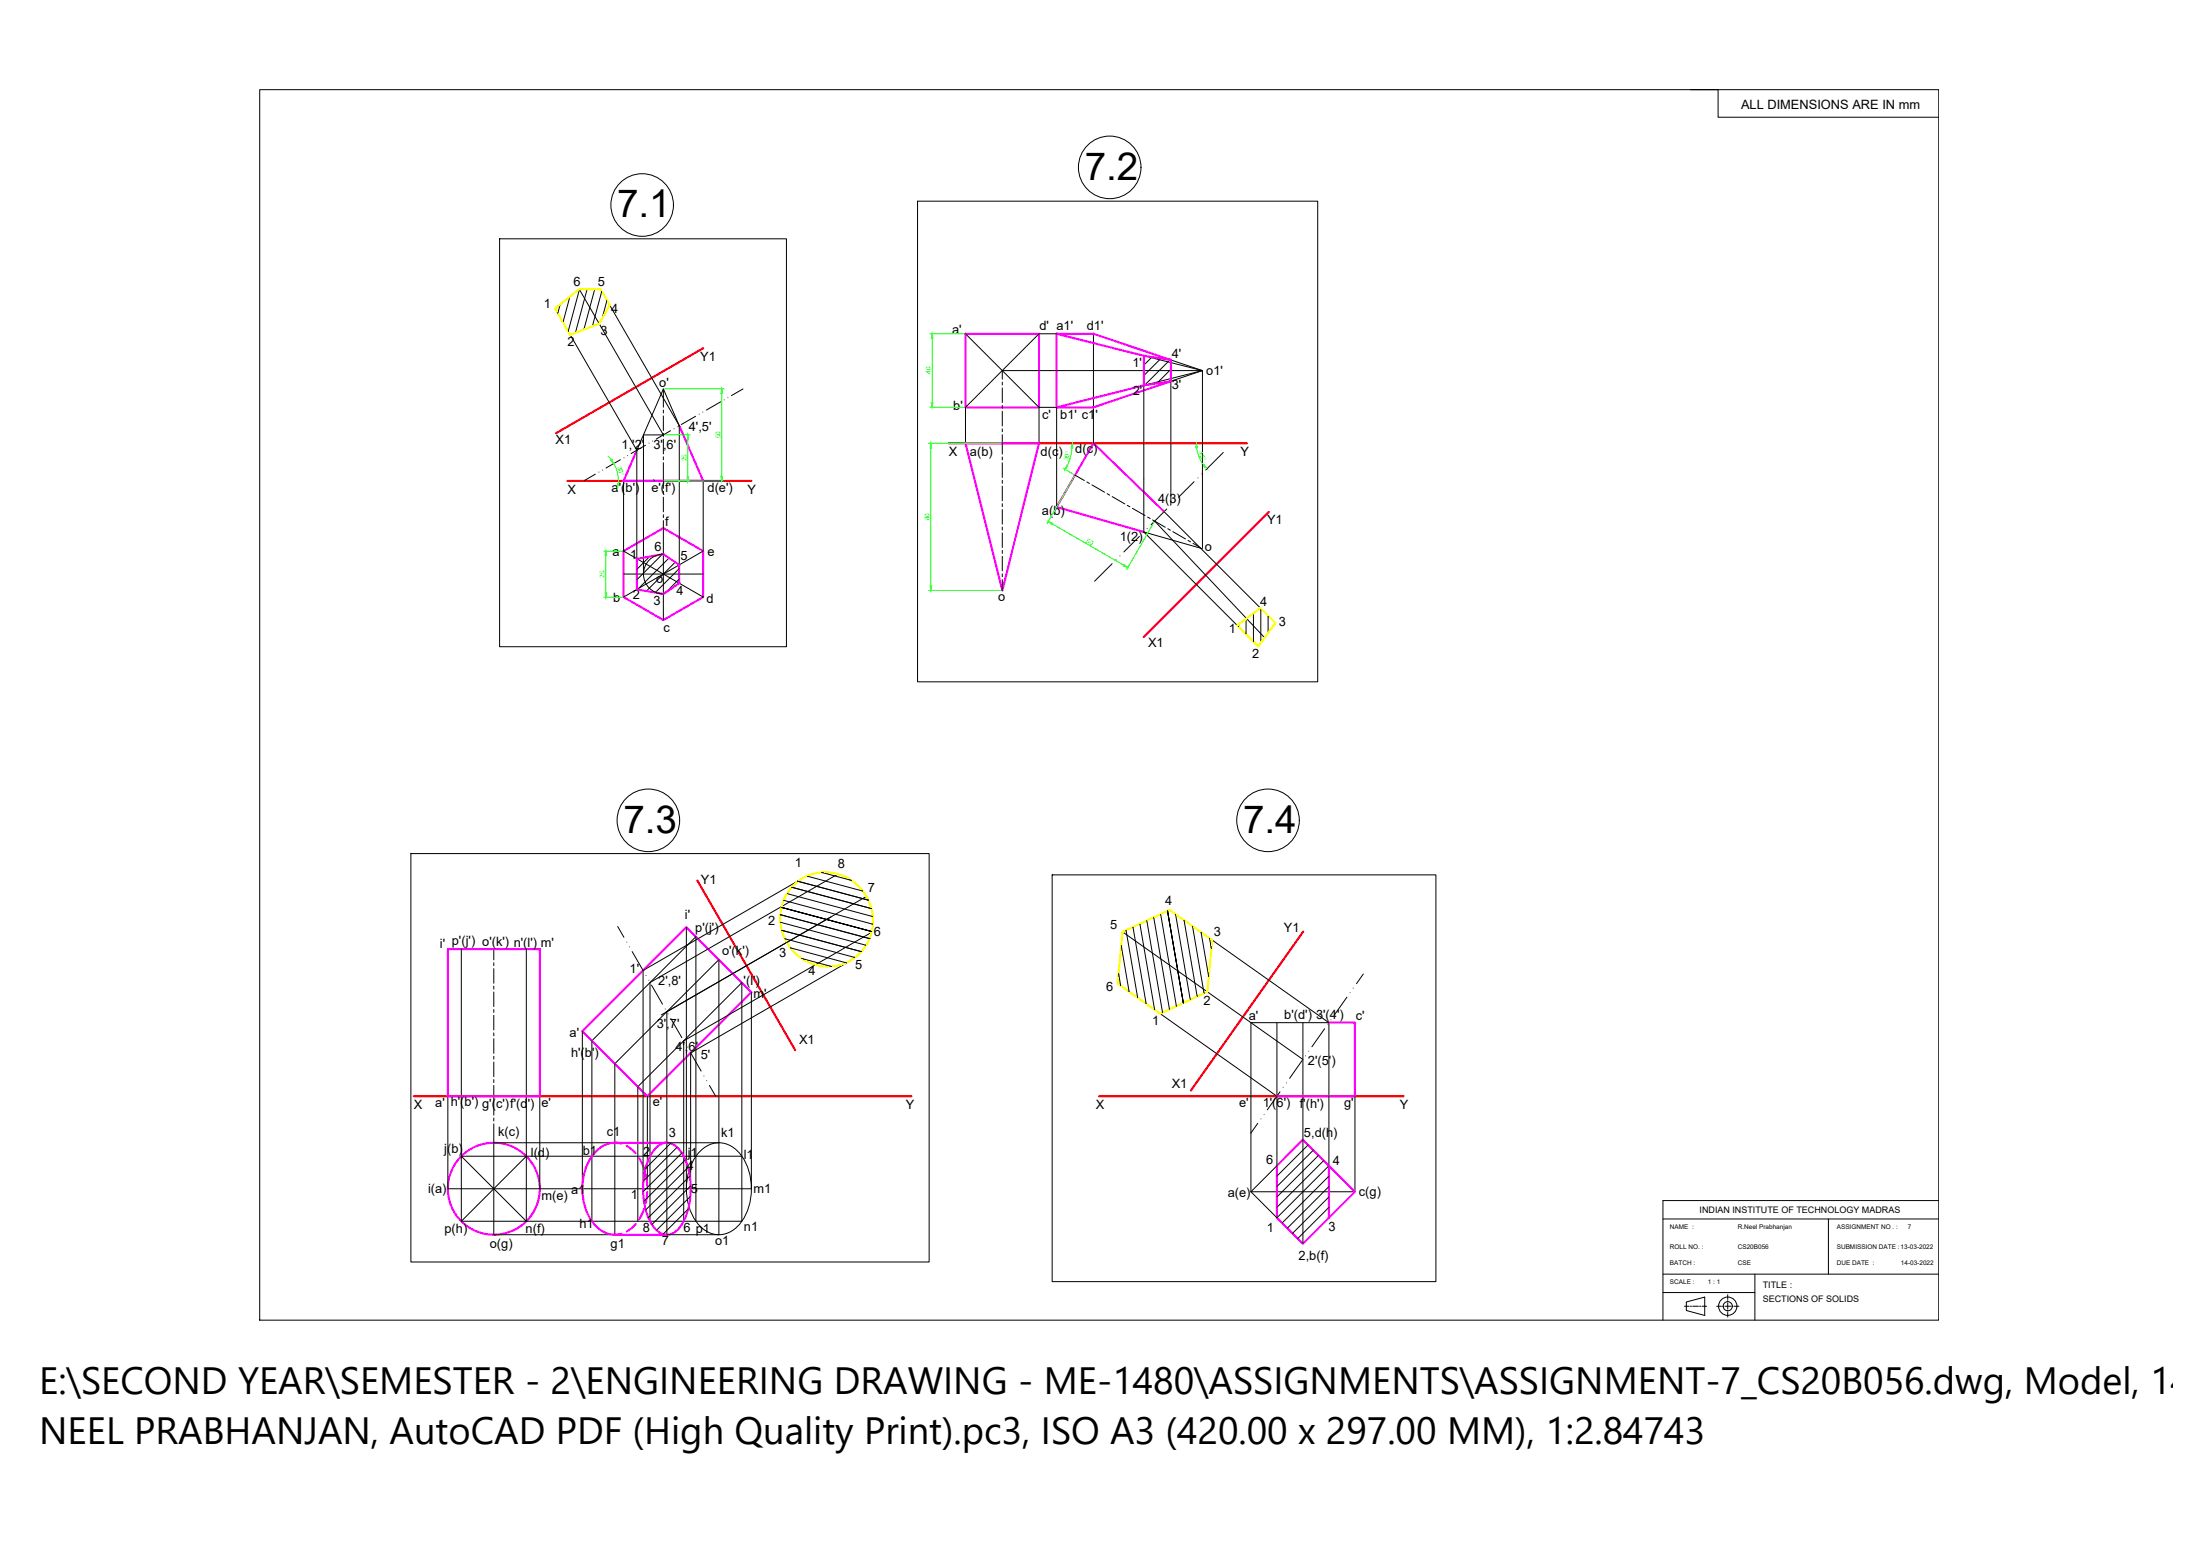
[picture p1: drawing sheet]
<svg xmlns="http://www.w3.org/2000/svg" width="420mm" height="297mm" viewBox="0 0 420 297" stroke-linecap="round" stroke-linejoin="round" font-family="sans-serif">
<!-- layer: 0 -->
<g fill="none" stroke="#f0f" stroke-width=".4">
<path d="M184.4 63.7h14v14.1h-14zM201.8 63.7v14.1M201.8 63.7h7l14.8 5M201.8 63.7l16.6 4.2M218.4 67.9v5.7l5.2-.8v-4.1M218.4 73.6l-16.6 4.2M218.4 67.9l5.2 .8M223.6 72.8l-14.8 5h-7M129.7 81.3l4.6 10.5h-15.2l2.5-5.8M184.4 84.6h14l-7 28.1zM222.3 97.7l-13.5-13.1-7 12.2 16.6 4.8M119.1 105.2l7.6-4.4 7.6 4.4v8.8l-7.6 4.4-7.6-4.4z"/>
<path d="M121.6 106.7v5.8l5.1 .9 3-2.1v-3.5l-3-2-5 .9M85.5 181.2h17.6v28.1h-17.6zM111.2 196.9l19.9-19.9 12.4 12.4-19.9 19.9zM253.8 195.2h5v14.1h-14.9M117.4 218.2l1.3 .1M117.4 218.2h10M117.4 218.2a6.5 6.5 0 0 0-5.6 5 11 11 0 0 0 2.2 11.1 5 5 0 0 0 3.4 1.4M119.7 218.8l.9 .6 .8 .8M125.4 219a2.78 2.78 0 0 1 4.4 .6 14.2 14.2 0 0 1 1.4 12.1 5.6 5.6 0 0 1-3.2 3.9 3.3 3.3 0 0 1-3.6-2 14.8 14.8 0 0 1 0-13.3zM117.4 235.7h10M118.7 235.5l-1.3 .2M121.4 233.7l-.8 .7-.9 .7"/>
<path d="M122.1 221.1l.9 2M123 230.8l-.9 2M123.3 224.2l.3 2.2M123.6 227.5l-.3 2.2M253.8 222.5l-5-4.9-4.9 4.9v10l4.9 4.9 5-4.9M253.8 222.5l5 5-5 5M253.8 222.5v10"/>
<circle cx="94.3" cy="226.9" r="8.8"/>
</g>
<path d="M134.3 66.5l-28.1 16.2M108.4 91.8h35.1M181.2 84.6h57M242.3 97.7l-23.9 23.9M133.2 168.1l18.7 32.4M248.9 177.8l-21.5 30.4M79 209.3h95.1M209.9 209.3h58.2" fill="none" stroke="#f00" stroke-width=".4"/>
<g fill="none" stroke="#000" stroke-width=".19">
<path d="M49.6 17.1h320.7v234.9h-320.7zM322.9 17.1h5.2v5.3h42.2M175.2 38.4h76.5v91.8h-76.5zM95.4 45.6h54.8v77.9h-54.8zM107 58.1l-.5 1.7M108.8 56.6l-1.3 4.9M110.6 55.2l16.1 27.8h-3.8v26.6M110.7 55.2l-2.2 8.1M112.1 55.2l-2.2 8.3M113.6 55.2l-2.1 7.7M114.9 55.6l-1.8 6.7M115.9 57.3l-.9 3.5"/>
<path d="M116.4 58.3l13.3 23M108.9 63.9l12.7 22.1M126.7 74.2v3.5M126.7 78.3v.5M126.7 79.4v2.8M132.8 79.5l-2.7 1.5M137.6 76.7l-2.7 1.6M141.9 74.2l-2.2 1.3M184.4 63.7l14 14.1M191.4 72.4v-1.7h38.2v34.1M191.4 72.9v.6M191.4 74.1v2.7"/>
<path d="M191.4 77.4v.6M191.4 78.5v2.8M198.4 77.8h3.4v19M198.4 77.8v6.8M201.8 63.7h-3.4l-14 14.1v6.8M208.8 63.7v20.9M218.4 67.9l11.2 2.8-11.2 2.9v28M220 68.2l-1.6 1.5M221.7 68.4l-3.3 3.3M223.5 68.7l-4.9 4.9M223.6 68.7l6 2-6 2.1v23.6M223.6 70.5l-2.7 2.7"/>
<path d="M223.6 72.5l-.3 .3M113.7 90.5l-2.2 1.3M118.5 87.8l-2.8 1.5M119.1 91.8v13.4l15.2 8.8M121.6 86v20.7M123.3 85l-2.8 1.6M124.9 91.6l.1 .2M126.7 82.7v.6M126.7 83.9v2.8M126.7 87.2v.6M126.7 88.3v4.9M126.7 93.8v.6"/>
<path d="M126.7 94.9v2.8M126.7 98.3v.5M126.7 99.4v19M128.1 82.2l-2.8 1.6M129.7 81.3l-3-7.1-5.1 11.8M129.7 81.3v26.5M134.3 91.8v13.4l-15.2 8.8M191.4 81.9v.5M191.4 83v3.7M191.4 87.2v.6M191.4 88.4v2.7M191.4 91.7v.6"/>
<path d="M191.4 92.8v2.8M191.4 96.2v.5M191.4 97.3v2.8M205.3 90.7l1.8 1M207.6 92l.5 .3M208.5 92.6l2.5 1.4M211.4 94.2l.5 .3M212.4 94.8l2.4 1.4M215.3 96.5l.5 .2M216.3 97l2.4 1.4M219.2 98.7l.5 .3M220.1 99.3l2.4 1.4"/>
<path d="M220.5 99.5l21 22.2M222.3 97.7l18.4 18.4M222.8 97.2l-3 3M228 92l-2.9 2.9M233.6 86.4l-3.3 3.3M119.1 109.6h15.2M119.3 105.1l-.2 .2M121.7 106.7h-.1M124.1 106.3l-2.5 2.4M126.5 105.8l-4.9 4.9M126.7 105.8a3.8 3.8 0 0 0-3.8 3.8 3.8 3.8 0 0 0 3.8 3.8M127.8 106.5l-6 6"/>
<path d="M129 107.3l-5.5 5.5M129.7 108.5l-4.6 4.6M129.7 110.5l-2.5 2.5M129.7 102.6h.1M134.3 113.9l-.2 .2M191.4 100.6v.6M191.4 101.7v2.8M191.4 105.1v.5M191.4 106.2v2.8M191.4 109.5v.6M191.4 110.7v2M212.4 107.6l-3.4 3.4"/>
<path d="M217.6 102.4l-3 3M218.4 101.6l17.9 17.8M218.4 101.6l11.2 3.2M223 100.9l.5 .3M224 101.5l2.4 1.4M226.9 103.2l.5 .2M227.9 103.7l1.7 1.1M236.6 119.2v.5M238 118v3.1M239.4 117.1v5.4M240.8 116.2v6.5M242.2 117.6v3.2"/>
<path d="M78.5 162.9h98.9v78h-98.9zM118 176.9l1.2 2M131.1 177v49.9M149 174.6l17.1 4.6M149 176.1l16.4 4.4M149.2 173.2l17.3 4.6M149.3 177.6l15.2 4.1M149.7 171.9l17 4.5M149.9 179.2l13.4 3.6M150.3 170.6l16.4 4.4M151.2 169.4l15.2 4M152.3 168.2l13.5 3.6"/>
<path d="M153.3 167.6l-30.5 17.7v41.6M154.1 167.2l10.7 2.9M156.9 166.5l5.7 1.6M158.7 175l-32.4 18.7M160 166.9l-35.9 20.7v45.5M165.5 171.1l-38.1 22v42.6h9.9v-52.5l-19.9 19.9v32.6h-23.1v-21.1M166.5 178l-35.9 20.7v34.4M166.5 177.8l-17.3-4.6 17.3 4.6M200.9 167h73.3v77.7h-73.3zM214.4 177.9l34.4 24.3M215 177.6l2.3 12.9M216.4 176.9l2.5 14.7"/>
<path d="M217.7 176.3l2.8 16.5M219 175.7l3 17.6M220.3 175.1l3 17.6M221.7 174.5l3 17.6M223 173.9l3 17.6-3-17.6M223 173.9l3 17.6M224.5 174.5l2.8 16.4M226.1 175.7l2.5 14.5M227.7 176.8l2.3 12.8M229.4 178l1.5 8.5M231 179.1l.3 2M231.5 179.5l22.3 15.7"/>
<path d="M88.1 181.2v39.5M94.3 181.2v2M94.3 183.8v.5M94.3 184.9v2.8M94.3 188.3v.5M94.3 189.4v2.8M94.3 192.7v.6M94.3 193.8v2.8M94.3 197.2v.5M94.3 198.3v2.8M100.5 181.2v51.9l-12.4-12.4M111.2 196.9v30"/>
<path d="M120.7 181.7l2.1 3.6M124.4 188.1l2.1 3.6M128.1 194.4l2.1 3.7M143.5 189.4v37.5h-58v-17.6M150.9 180.9l10.8 2.9M153.1 183l5.7 1.5M162.4 183.4l-30.5 17.6v25.9M213.6 185.9l.4 2.3M214.1 180.5l1.5 8.8M221.6 193.5l22.3 15.8M243.9 195.2v27.3l-5 5 5 5 9.9-10v-27.3M248.8 195.2v42.2"/>
<path d="M253 196.4l-2.5 3.4M253.8 195.2h-14.9v32.3h19.9v-18.2M257.2 190.4l-2.4 3.4M260.4 185.9l-1.3 1.9M94.3 201.6v.6M94.3 202.8v2.7M94.3 206.1v.6M94.3 207.2v5.7M94.3 213.4v.6M94.3 218.2h23.1M103.1 209.3v17.6M123.6 209.3v17.6"/>
<path d="M127.4 218.2h9.9M128.1 218.3l-4.8 4.8M129.3 219l-6.4 6.5M131.8 200.8l2.1 3.7M133.9 219.6a4.8 4.8 0 0 1 7.5 .7 11.3 11.3 0 0 1 0 13.3 4.9 4.9 0 0 1-8.2 0 11.3 11.3 0 0 1 0-13.3zM135.5 207.2l1.2 2.1M240.2 214.4l-1.3 1.9M244.5 208.4l-2.5 3.5M248.7 202.4l-2.4 3.5M249.8 218.6l-5.9 5.9M250.8 219.6l-6.9 6.9M88.1 220.7v12.4l12.4-12.4"/>
<path d="M88.1 233.1h53.6v-45.5l-19.9 19.9v25.6M88.1 220.7h53.6M113 233.1v-34.4l19.9-19.9v54.3M130.2 220.1l-7.4 7.4M130.9 221.4l-7.9 7.9M131.4 222.9l-8.1 8.1M131.4 230.8l-4.8 4.8M131.7 224.5l-7.9 7.9M131.8 228.4l-6.4 6.5M131.9 226.4l-7.4 7.4M251.8 220.6l-7.9 7.9M252.8 221.5l-8.9 9"/>
<path d="M253.8 224.5l-8.9 9M253.8 226.5l-7.9 8M253.8 228.5l-7 7M253.8 230.5l-6 5.9M317.6 232.7h52.7M349.2 232.7v10.5M370.3 229.2h-52.7v22.8M317.6 243.2h52.7M317.6 246.7h17.5M321.7 249.4h.9M322.1 248.5l3.5-.9v3.5l-3.5-.9zM322.8 249.4h.2"/>
<path d="M323.3 249.4h1.1M324.6 249.4h.2M325.1 249.4h.8M327.9 249.4h.9M329 249.4h.2M329.4 249.4h1.1M330 247.1v1M330 248.3v.2M330 248.7v1.1M330 250.1v.2M330 250.5v.9M330.8 249.4h.2"/>
<path d="M331.2 249.4h.9M335.1 243.2v8.8"/>
<circle cx="122.6" cy="39.1" r="6"/>
<circle cx="211.9" cy="32" r="6"/>
<circle cx="123.8" cy="156.6" r="6"/>
<circle cx="242.2" cy="156.6" r="6"/>
<circle cx="330" cy="249.4" r="1.75"/>
<circle cx="330" cy="249.4" r=".87"/>
</g>
<g fill="#000" stroke="#000" stroke-width=".19">
<circle cx="114.4" cy="90.1" r=".02"/>
<circle cx="115.1" cy="89.7" r=".02"/>
<circle cx="124" cy="84.6" r=".02"/>
<circle cx="228.8" cy="91.2" r=".02"/>
<circle cx="213.1" cy="106.9" r=".02"/>
<circle cx="218.4" cy="101.6" r=".02"/>
<circle cx="219.1" cy="100.9" r=".02"/>
<circle cx="120.2" cy="180.7" r=".02"/>
<circle cx="123.4" cy="186.2" r=".02"/>
<circle cx="123.9" cy="187.1" r=".02"/>
<circle cx="131.3" cy="199.9" r=".02"/>
<circle cx="254.2" cy="194.7" r=".02"/>
<circle cx="240.8" cy="213.6" r=".02"/>
<circle cx="245.1" cy="207.6" r=".02"/>
</g>
<circle cx="129.7" cy="102.6" r=".19" fill="#f0f" stroke="#f0f" stroke-width=".19"/>
<path d="M106 58.9l4.6-3.7h4.1l1.7 3.1-2 3.5-5.5 2.1zM236.3 119.4l4.4-3.3 2.9 2.8-3.3 4.5zM151.5 169.1a9 9 0 0 1 10.3-1.5 9 9 0 0 1 4.9 9.2 8.7 8.7 0 0 1-7.1 7.6 8.7 8.7 0 0 1-9.3-4.5 9 9 0 0 1 1.2-10.8zM214.4 177.9l9-4.2 8.1 5.8-.9 9.8-9 4.2-8.1-5.7z" fill="none" stroke="#ff0" stroke-width=".4"/>
<g fill="none" stroke="#0f0" stroke-width=".19">
<path d="M126.9 74.2h11.4M137.8 75.1v15.8M177.6 63.7h6.6M177.6 77.8h6.6M178 64.6v12.3M116.2 87.1l.5 .7M117.2 88.5l.7 1.6 .2 1.7M118 92.7l-.1 .8M126.9 83h4.9M126.9 91.8h11.4M131.3 83.9v7M177.3 84.6h13.9"/>
<path d="M177.8 85.5v26.3M203.1 89.4l2 1.2M204.7 85.5l-.3 1.7-.6 1.6M228.5 85.5l.5 1.8 .9 1.5M115.3 105.2h3.6M115.3 114h3.6M115.7 106.1v7M177.3 112.7h13.9"/>
</g>
<g fill="#0f0" stroke="#0f0" stroke-width=".19">
<path d="M118.1 91.8l.1 .9h-.3z"/>
<path d="M116.6 87.8l.2-.1 .4 .8z"/>
<path d="M115.7 105.2l.1 .9h-.2z"/>
<path d="M115.6 113.1h.2l-.1 .9z"/>
<path d="M131.3 83l.2 .9h-.3z"/>
<path d="M131.2 90.9h.3l-.2 .9z"/>
<path d="M137.7 90.9h.3l-.2 .9z"/>
<path d="M137.8 74.2l.2 .9h-.3z"/>
<path d="M178 63.7l.2 .9h-.3z"/>
<path d="M177.9 76.9h.3l-.2 .9z"/>
<path d="M177.8 84.6l.1 .9h-.3z"/>
<path d="M177.6 111.8h.3l-.1 .9z"/>
<path d="M203.7 88.8l.3 .1-.6 .7z"/>
<path d="M204.8 84.6l.1 .9h-.3z"/>
<path d="M228.5 84.6l.2 .9h-.3z"/>
<path d="M229.8 88.9l.2-.2 .5 .8z"/>
<path d="M200.2 99.6l.8 .3-.1 .2z"/>
<path d="M214.7 107.8l.7 .5-.8-.3z"/>
</g>
<path d="M222.3 97.7l7.3 7.1" fill="none" stroke="#fff" stroke-width=".19"/>
<path d="M205.2 90.9l-5.2 9.1M220.4 99.7l-5.2 9M201 100l13.6 7.9" fill="none" stroke="#0f0" stroke-width=".2"/>
<g font-size="7.4">
<text x="207.2" y="34.3">7.2</text>
<text x="117.9" y="41.5">7.1</text>
<text x="119" y="159">7.3</text>
<text x="237.4" y="159">7.4</text>
</g>
<g font-size="7.3">
<text x="7.5" y="266.1">E:\SECOND YEAR\SEMESTER - 2\ENGINEERING DRAWING - ME-1480\ASSIGNMENTS\ASSIGNMENT-7_CS20B056.dwg, Model, 14-</text>
<text x="7.5" y="275.7">NEEL PRABHANJAN, AutoCAD PDF (High Quality Print).pc3, ISO A3 (420.00 x 297.00 MM), 1:2.84743</text>
</g>
<g font-size="2.5">
<text x="332.5" y="20.8">ALL DIMENSIONS ARE IN mm</text>
<text x="103.9" y="58.8">1</text>
<text x="109.5" y="54.7">6</text>
<text x="114.2" y="54.6">5</text>
<text x="116.7" y="59.8">4</text>
<text x="114.7" y="63.9">3</text>
<text x="181.8" y="63.8">a'</text>
<text x="198.5" y="63">d' a1'</text>
<text x="207.5" y="63.1">d1'</text>
<text x="108.4" y="66.1">2</text>
<text x="133.7" y="69">Y1</text>
<text x="216.3" y="70">1'</text>
<text x="223.8" y="68.3">4'</text>
<text x="230.4" y="71.5">o1'</text>
<text x="125.9" y="73.9">o'</text>
<text x="216.4" y="75.4">2'</text>
<text x="223.8" y="74.3">3'</text>
<text x="131.5" y="82.3">4',5'</text>
<text x="182.1" y="78.3">b'</text>
<text x="199" y="80">c'</text>
<text x="202.5" y="79.9">b1' c1'</text>
<text x="106.1" y="84.8">X1</text>
<text x="118.7" y="85.8">1,'2'</text>
<text x="124.8" y="85.8">3',6'</text>
<text x="181.2" y="87.1">X</text>
<text x="185.2" y="87.1">a(b)</text>
<text x="198.7" y="87">d(c)</text>
<text x="205.4" y="86.5">d(c)</text>
<text x="236.9" y="87.1">Y</text>
<text x="108.4" y="94.3">X</text>
<text x="116.8" y="93.9">a'(b')</text>
<text x="124.4" y="93.9">e'(f')</text>
<text x="135.1" y="94">d(e')</text>
<text x="142.7" y="94.3">Y</text>
<text x="127" y="100.5">f</text>
<text x="199" y="98.3">a(b)</text>
<text x="221.2" y="96.1">4(3)</text>
<text x="242" y="100">Y1</text>
<text x="117" y="106.2">a</text>
<text x="120.3" y="106.6">1</text>
<text x="125" y="105.1">6</text>
<text x="130" y="107">5</text>
<text x="135.1" y="106.1">e</text>
<text x="213.9" y="103.3">1(2)</text>
<text x="230.1" y="105.1">o</text>
<text x="125.3" y="111.3">o</text>
<text x="129.2" y="113.6">4</text>
<text x="117.1" y="114.9">b</text>
<text x="120.9" y="114.4">2</text>
<text x="124.8" y="115.5">3</text>
<text x="135" y="115.2">d</text>
<text x="190.6" y="114.8">o</text>
<text x="240.7" y="115.7">4</text>
<text x="244.2" y="119.5">3</text>
<text x="126.7" y="120.7">c</text>
<text x="219.3" y="123.5">X1</text>
<text x="234.7" y="120.8">1</text>
<text x="239.1" y="125.6">2</text>
<text x="151.8" y="165.5">1</text>
<text x="160" y="165.8">8</text>
<text x="133.9" y="168.7">Y1</text>
<text x="165.8" y="170.3">7</text>
<text x="222.6" y="172.7">4</text>
<text x="130.8" y="175.5">i'</text>
<text x="132.8" y="178">p'(j')</text>
<text x="146.7" y="176.6">2</text>
<text x="166.9" y="178.7">6</text>
<text x="212" y="177.3">5</text>
<text x="231.8" y="178.7">3</text>
<text x="245.2" y="177.9">Y1</text>
<text x="84" y="181">i'</text>
<text x="86.3" y="180.4">p'(j') o'(k') n'(l') m'</text>
<text x="120.2" y="185.7">1'</text>
<text x="137.9" y="182.3">o'(k')</text>
<text x="148.8" y="182.6">3</text>
<text x="163.4" y="185">5</text>
<text x="125.7" y="188.1">2',8'</text>
<text x="142" y="188">'(l')</text>
<text x="143.9" y="190.5">m'</text>
<text x="154.4" y="186.1">4</text>
<text x="211.3" y="189.2">6</text>
<text x="229.9" y="191.9">2</text>
<text x="108.8" y="197.9">a'</text>
<text x="125.4" y="196.3">3',7'</text>
<text x="220" y="195.7">1</text>
<text x="238.5" y="194.8">a'</text>
<text x="245.3" y="194.6">b'(d') 3'(4')</text>
<text x="258.9" y="194.7">c'</text>
<text x="109.1" y="201.8">h'(b')</text>
<text x="129" y="200.6">4',6'</text>
<text x="133.8" y="202.2">5'</text>
<text x="152.6" y="199.3">X1</text>
<text x="249.8" y="203.2">2'(5')</text>
<text x="223.8" y="207.7">X1</text>
<text x="79" y="211.8">X</text>
<text x="83.1" y="211.4">a'</text>
<text x="86.1" y="211.1">h'(b') g'(c')f'(d')</text>
<text x="103.4" y="211.2">e'</text>
<text x="124.7" y="211.2">e'</text>
<text x="173" y="211.7">Y</text>
<text x="209.3" y="211.8">X</text>
<text x="236.7" y="211.4">e'</text>
<text x="241.1" y="211.4">1'(6')</text>
<text x="248.2" y="211.5">f'(h')</text>
<text x="256.7" y="211.4">g'</text>
<text x="267.3" y="211.7">Y</text>
<text x="84.9" y="220">j(b)</text>
<text x="95.1" y="216.9">k(c)</text>
<text x="101.4" y="220.9">l(d)</text>
<text x="111.3" y="220.4">b1</text>
<text x="115.9" y="216.9">c1</text>
<text x="122.8" y="220.7">2</text>
<text x="127.7" y="217">3</text>
<text x="131.3" y="220.9">j1</text>
<text x="137.7" y="217.1">k1</text>
<text x="142" y="221.2">l1</text>
<text x="249" y="217">5,d(h)</text>
<text x="81.7" y="227.7">i(a)</text>
<text x="109.1" y="228">a1</text>
<text x="131.2" y="223.4">4</text>
<text x="131.9" y="227.8">5</text>
<text x="143.9" y="227.8">m1</text>
<text x="241.8" y="222.2">6</text>
<text x="254.5" y="222.5">4</text>
<text x="103.4" y="229.1">m(e)</text>
<text x="120.5" y="228.8">1</text>
<text x="234.5" y="228.6">a(e)</text>
<text x="259.5" y="228.3">c(g)</text>
<text x="84.9" y="235.4">p(h)</text>
<text x="93.5" y="238.2">o(g)</text>
<text x="100.4" y="235.5">n(f)</text>
<text x="110.6" y="234.4">h1</text>
<text x="116.6" y="238.2">g1</text>
<text x="122.7" y="235.2">8</text>
<text x="126.4" y="237.8">7</text>
<text x="130.5" y="235.3">6 p1</text>
<text x="136.6" y="237.7">o1</text>
<text x="142.1" y="235">n1</text>
<text x="241.9" y="235.1">1</text>
<text x="253.7" y="235">3</text>
<text x="248" y="240.6">2,b(f)</text>
</g>
<g font-size="1.7">
<text x="324.6" y="231.6">INDIAN INSTITUTE OF TECHNOLOGY MADRAS</text>
<text x="336.6" y="245.9">TITLE :</text>
<text x="336.7" y="248.5">SECTIONS OF SOLIDS</text>
</g>
<g font-size="1.2" fill="#0f0">
<text x="177.8" y="71.4" transform="rotate(-90 177.8 71.4)">40</text>
<text x="137.6" y="83.7" transform="rotate(-90 137.6 83.7)">50</text>
<text x="117.9" y="89.2" transform="rotate(75 117.9 89.2)">30°</text>
<text x="131.1" y="88.1" transform="rotate(-90 131.1 88.1)">25</text>
<text x="204" y="88" transform="rotate(-75 204 88)">30°</text>
<text x="228.9" y="86.3" transform="rotate(68 228.9 86.3)">45°</text>
<text x="177.5" y="99.3" transform="rotate(-90 177.5 99.3)">80</text>
<text x="207.3" y="103.4" transform="rotate(30 207.3 103.4)">50</text>
<text x="115.5" y="110.3" transform="rotate(-90 115.5 110.3)">25</text>
</g>
<g font-size="1.2">
<text x="318.9" y="234.6">NAME :</text>
<text x="318.9" y="238.4">ROLL NO. :</text>
<text x="331.9" y="234.6">R.Neel Prabhanjan</text>
<text x="331.9" y="238.4">CS20B056</text>
<text x="350.8" y="234.6">ASSIGNMENT NO . :</text>
<text x="350.8" y="238.4">SUBMISSION DATE :13-03-2022</text>
<text x="364.4" y="234.6">7</text>
<text x="318.9" y="245.1">SCALE :</text>
<text x="318.9" y="241.5">BATCH :</text>
<text x="326.2" y="245.1">1 : 1</text>
<text x="331.9" y="241.5">CSE</text>
<text x="350.8" y="241.5">DUE DATE :</text>
<text x="363" y="241.5">14-03-2022</text>
</g>
</svg>
